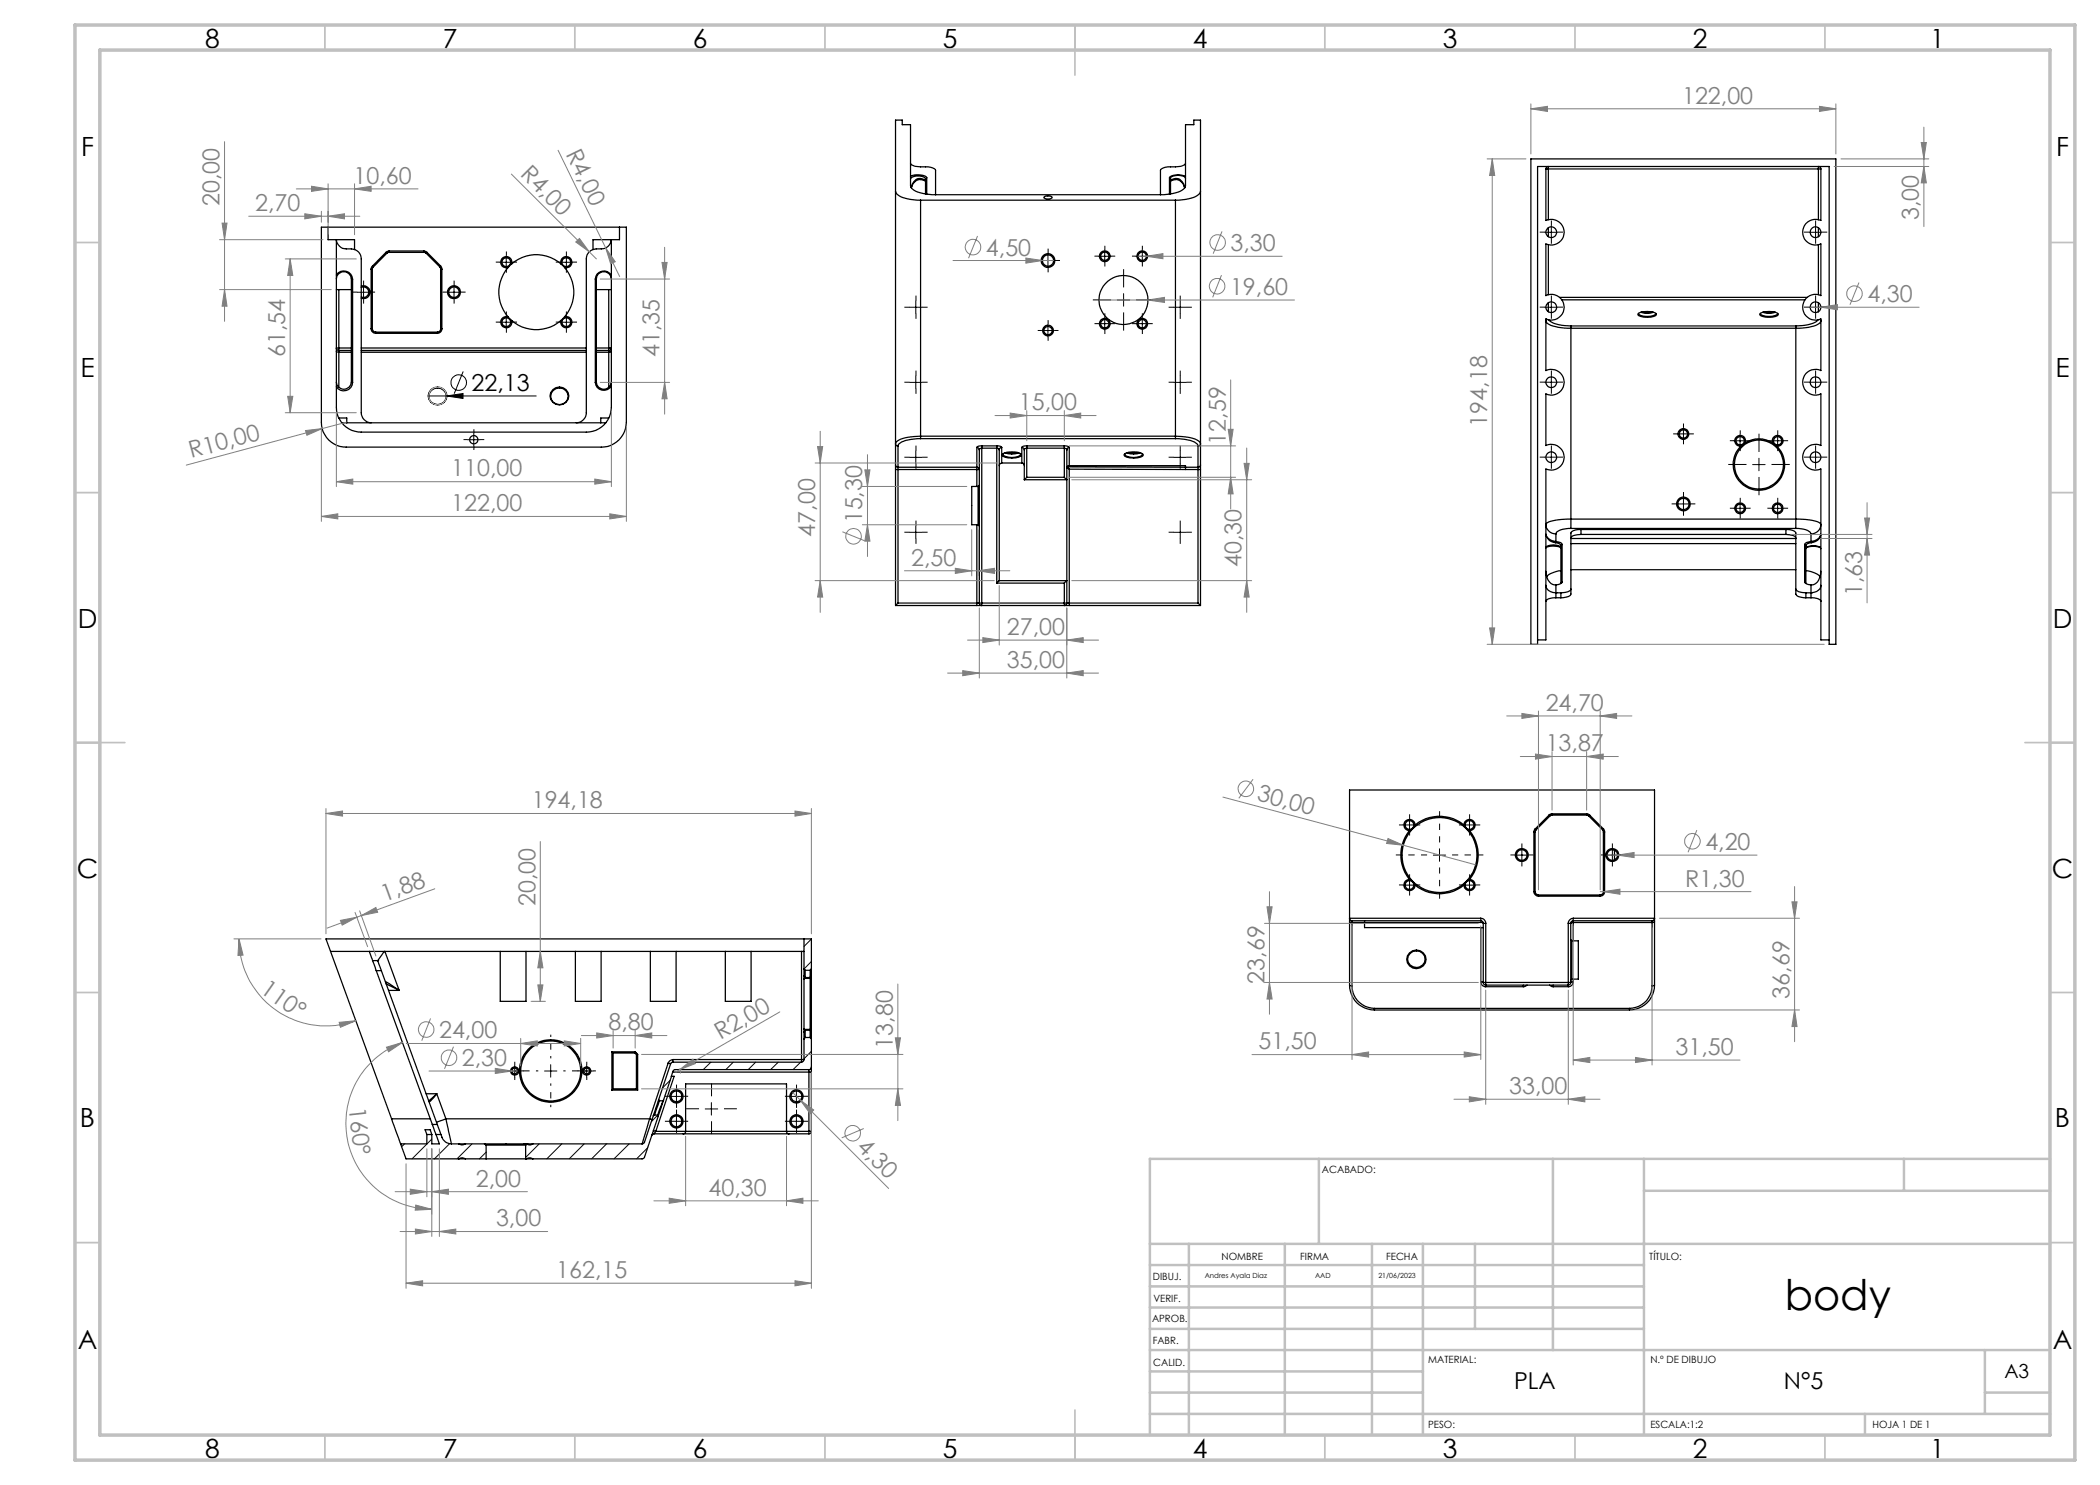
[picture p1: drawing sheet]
<svg xmlns="http://www.w3.org/2000/svg" width="420mm" height="297mm" viewBox="0 0 420 297" stroke-linecap="round" stroke-linejoin="round" font-family="sans-serif">
<g fill="none" stroke="#000" stroke-width=".25">
<path d="M179.1 38.2a2.73 2.73 0 0 0 2.5 1.6l2.5 .2M182.1 35.2l.9-.2h1.1a1.31 1.31 0 0 1 1.2 .6M182.1 32.7a2.33 2.33 0 0 0 2 .7h1a2.07 2.07 0 0 1 2 .7v4.8M182.1 35.8a1.38 1.38 0 0 1 1.5-.6h.3a1.26 1.26 0 0 1 1.2 .6M184 35.7l.1 .2M184 35.7l-.7 .1a2.54 2.54 0 0 0-1.1 1.7M184 35.7a1.02 1.02 0 0 1 1.1 .6M184.1 35.9l-.7 .2a2.27 2.27 0 0 0-1.1 1.5M184.1 35.9l1 .3M185.1 35.8v3M185.3 35.6v3.2M185.3 35.6l-.2 .2"/>
<path d="M187.1 38.9a6.9 6.9 0 0 1-4.8-1.3l-.2-.5v-12.2h-1.7v-.9h-1.3v69M187.1 38.9h45M208.8 39.4a1.25 1.25 0 0 1 1.6 .1 1.25 1.25 0 0 1-1.6-.1zM232.1 38.9a6.9 6.9 0 0 0 4.8-1.3l.2-.5v-12.2h1.7v-.9h1.3v69M233.9 35.6v3.2M233.9 35.6l.2 .1M234.1 35.7a1.38 1.38 0 0 1 1.5-.6h.3a1.16 1.16 0 0 1 1.2 .6M234.1 35.7v3.1M235.1 35.9l.7 .2a2.24 2.24 0 0 1 1.1 1.5M235.1 35.9l-1 .3M235.2 35.7l-.1 .2M235.2 35.7l.7 .1a2.54 2.54 0 0 1 1.1 1.7"/>
<path d="M235.2 35.7a1.02 1.02 0 0 0-1.1 .6M237.1 32.7a2.33 2.33 0 0 1-2 .7h-1a2.07 2.07 0 0 0-2 .7v4.8M237.1 35.3l-.8-.3h-1.1a1.45 1.45 0 0 0-1.3 .6M240.1 38.2a2.73 2.73 0 0 1-2.5 1.6l-2.5 .2M306.2 31.8h61v97.1h-1.4v-95.6h-58.3v95.6h-1.3zM309.2 33.8l.1-.4 .3-.1 .1 .5M309.2 33.8v10.3a2.58 2.58 0 0 1 3.6 2.3 2.58 2.58 0 0 1-3.6 2.4v10.3a2.57 2.57 0 0 1 3.6 2.4 2.57 2.57 0 0 1-3.6 2.3v10.3a2.57 2.57 0 0 1 3.6 2.3 2.57 2.57 0 0 1-3.6 2.4v10.3a2.58 2.58 0 0 1 3.6 2.4 2.58 2.58 0 0 1-3.6 2.3v34.2h-1.7M309.2 33.8h.5M309.7 33.8h54M309.7 33.8v10.2M363.7 33.8v-.5l.3 .1 .2 .4M363.7 33.8h.5"/>
<path d="M363.7 33.8v10.2M364.2 33.8v10.3a2.57 2.57 0 0 0-3.7 2.3 2.57 2.57 0 0 0 3.7 2.4v10.3a2.56 2.56 0 0 0-3.7 2.4 2.56 2.56 0 0 0 3.7 2.3v10.3a2.56 2.56 0 0 0-3.7 2.3 2.56 2.56 0 0 0 3.7 2.4v10.3a2.57 2.57 0 0 0-3.7 2.4 2.57 2.57 0 0 0 3.7 2.3v34.2h1.6M64.3 45.4h61v39.1a5 5 0 0 1-5 4.9h-51a4.9 4.9 0 0 1-5-4.9zM65.6 45.4v2.5h1.7M67.3 47.9v33.6a4.9 4.9 0 0 0 4.9 4.9h45.1a5 5 0 0 0 5-4.9v-33.6M67.3 55a1.77 1.77 0 0 1 1.9-.7 1.77 1.77 0 0 1 1.3 1.5M67.3 47.9a1.99 1.99 0 0 0 2 1.9 2.27 2.27 0 0 1 2.9 2v30.7a2.05 2.05 0 0 0 2.1 2.1M67.3 55.8a1.5 1.5 0 0 1 1.5-1.4 1.5 1.5 0 0 1 1.5 1.4M67.3 57.9h3M67.3 47.9h3.6v2M67.8 57.9v11.7M70.3 55.8h.2"/>
<path d="M70.3 55.8v20.6M70.5 55.8v20.7M72.2 57.2a1.3 1.3 0 0 1 1.8 1.2 1.3 1.3 0 0 1-1.8 1.3M72.2 57.5a1.06 1.06 0 0 1 1.6 1 1.06 1.06 0 0 1-1.6 .9M74.2 53.8v12M74.2 53.8h.3M74.5 53.8v12M74.5 53.2l-.3 .6M74.5 53.2l.2 .2M74.7 53.4l-.2 .4M77.2 50.5l-2.7 2.7M77.2 50.5l.2 .2"/>
<path d="M77.4 50.7l-2.7 2.7M77.8 50.2l-.6 .3M77.8 50.5l-.4 .2M77.8 50.2h7M77.8 50.5h7M77.8 50.2v.3M84.8 50.2l.6 .3M84.8 50.5l.4 .2M84.8 50.2v.3M85.2 50.7l2.7 2.7M85.4 50.5l2.7 2.7M85.4 50.5l-.2 .2"/>
<path d="M87.9 53.4l.2 .4M88.1 53.2l.3 .6M88.1 53.8h.3M88.1 53.8v12M88.1 53.2l-.2 .2M88.4 53.8v12M101.6 53.5a7.5 7.5 0 0 0 0 9.9M102.3 52.8a1.13 1.13 0 0 0-.9-1.5 1.13 1.13 0 0 0-1.3 1.2 1.13 1.13 0 0 0 1.5 1M102.3 52.8l-.7 .7M102.3 52.8a7.5 7.5 0 0 1 9.9 0M112.2 52.8a1.13 1.13 0 0 1 .9-1.5 1.13 1.13 0 0 1 1.3 1.2 1.13 1.13 0 0 1-1.5 1M112.2 52.8l.7 .7"/>
<path d="M112.9 53.5a7.5 7.5 0 0 1 0 9.9M119.1 55.8v20.7M119.3 55.8a1.5 1.5 0 0 1 1.5-1.4 1.5 1.5 0 0 1 1.5 1.4M119.3 57.9h3M119.3 55.8h-.2M119.3 55.8v20.6M121.7 57.9v11.7M122.3 47.9a1.99 1.99 0 0 1-2 1.9 2.32 2.32 0 0 0-3 1.6v31.1a2.05 2.05 0 0 1-2 2.1M122.3 55.1a1.72 1.72 0 0 0-1.9-.9 1.72 1.72 0 0 0-1.3 1.6M122.3 47.9h-3.7v2M123.9 45.4v2.5h-1.6M184.1 40v47.2"/>
<path d="M184.1 40h51M235.1 40v47.2M309.7 45.5v1.8M309.7 49v9.9M311.9 59.5h49.5M312.3 60h48.7M363.7 45.5v1.8M363.7 49v9.9M67.3 76.4a1.5 1.5 0 0 0 1.5 1.5 1.5 1.5 0 0 0 1.5-1.5M67.3 70.3l.5 .1M67.8 69.6h-.1a.22 .22 0 0 0-.4 0 .22 .22 0 0 0 .1 .4l.4 .1M67.8 70.1v.3"/>
<path d="M67.8 69.6v.5M67.8 70.1h2.5M67.8 70.4v7.1M67.8 70.4h2.5M67.8 69.6h2.5M70.3 76.4l.2 .1M70.5 76.5a1.77 1.77 0 0 1-1.3 1.6 1.77 1.77 0 0 1-1.9-.7M72.2 70.1h45.1M72.2 70.4h45.1M72.2 69.6h45.1M74.2 65.8a.97 .97 0 0 0 .9 .9M74.2 65.8h.3"/>
<path d="M74.5 65.8a.73 .73 0 0 0 .6 .6M75.1 66.7h12.4M75.1 66.4v.3M75.1 66.4h12.4M87.5 66.4v.3M88.1 65.8a.66 .66 0 0 1-.6 .6M88.1 65.8h.3M88.4 65.8a.9 .9 0 0 1-.9 .9M101.6 63.4a1.13 1.13 0 0 0-1.5 .9 1.13 1.13 0 0 0 1.3 1.3 1.13 1.13 0 0 0 .9-1.5M101.6 63.4l.7 .7M102.3 64.1a7.5 7.5 0 0 0 9.9 0M112.9 63.4a1.13 1.13 0 0 1 1.5 .9 1.13 1.13 0 0 1-1.3 1.3 1.13 1.13 0 0 1-.9-1.5"/>
<path d="M112.9 63.4l-.7 .7M119.1 76.5a1.72 1.72 0 0 0 1.3 1.5 1.72 1.72 0 0 0 1.9-.8M119.3 76.4a1.5 1.5 0 0 0 1.5 1.5 1.5 1.5 0 0 0 1.5-1.5M119.3 76.4l-.2 .1M119.3 70.1h2.4M119.3 70.4h2.4M119.3 69.6h2.4M121.7 70.1v.3M121.7 69.6h.5a.36 .36 0 0 1-.1 .4 .36 .36 0 0 1-.4 .1M121.7 69.6v.5M121.7 70.4v7.1M122.3 70.3l-.6 .1"/>
<path d="M309.3 63.8l-.1 .3a1.86 1.86 0 0 0 2 1.2l1.7 .3h1.3M309.7 60.5v1.9M309.8 64a6.1 6.1 0 0 0 4.4 1.2M314.2 65.2v.4M314.2 65.6v38.2M314.2 65.2h45M314.2 65.6h45M327.7 62.6a4.4 4.4 0 0 1 3.5 0l.1 .3a3.4 3.4 0 0 1-3.6 .2l-.1-.2zM327.7 62.7a1.7 1.7 0 0 0 1.7 .6 1.83 1.83 0 0 0 1.8-.6M328.2 62.4l.9 .2 1.6-.2M328.3 62.4l1.1 .1 1.1-.1M352.1 62.6a4.4 4.4 0 0 1 3.4 0l.2 .3a3.4 3.4 0 0 1-3.6 .2l-.2-.2z"/>
<path d="M352.1 62.7a1.7 1.7 0 0 0 1.7 .6 1.83 1.83 0 0 0 1.8-.6M352.5 62.4l.9 .2 1.7-.2M352.7 62.4l1.1 .1 1.1-.1M359.2 65.2v.4M359.2 65.6v38.2M363.6 64a6.4 6.4 0 0 1-4.4 1.2M363.7 60.5v1.9M364.1 63.8a.69 .69 0 0 1-.6 1.1 9.7 9.7 0 0 1-4.3 .7M67.8 83.6h1.6v1M68.4 84.6h52.8M121.7 83.6h-1.5v1M179.1 93l.2 .4h.3"/>
<path d="M179.1 93.9h.5M179.1 93v.9M179.1 93.9v27.2M179.6 93.4v.5M179.6 93.4h15.8M179.6 89.2v4.2M179.6 93.9v26.7M179.6 93.9h15.8M184.1 87.2a7.7 7.7 0 0 0-4.8 1.2 .47 .47 0 0 0-.2 .5 .47 .47 0 0 0 .5 .3M184.1 87.2v.5M184.1 87.7a7.5 7.5 0 0 0-4.3 1.1l-.2 .4M184.1 87.2h51"/>
<path d="M184.1 87.7h51M195.4 89.5l.3 .1 .2 .4M195.4 93.4l.3 .2 .2 .3h-.5M195.4 93.4v.5M195.4 89.5v3.9M195.4 93.9v3.4M195.6 97.3v7.6M195.6 97.3h-1.3v7.6h1.3M195.9 97l-.3 .3M195.9 90v30.6M196.4 89.2a.89 .89 0 0 0-1 .3M196.4 89.6l-.5 .2v.2"/>
<path d="M196.4 89.2v.4M196.4 89.2h3M196.4 89.6h3M196.4 89.6v31M199.4 89.2a.89 .89 0 0 1 .9 .3M199.4 89.6l.3 .1 .1 .3M199.4 89.2v.4M199.4 89.6v27M199.8 90v26.1M200.3 89.5l-.2 .1-.3 .4M200.3 92.6l-.3 .2-.2 .3M200.3 89.5v3.1"/>
<path d="M200.3 92.6h4.1M200.6 90.8a4.4 4.4 0 0 1 3.6 0l.1 .2a1.94 1.94 0 0 1-1.9 .6 1.94 1.94 0 0 1-2-.6zM200.7 90.7l-.1 .2a2.21 2.21 0 0 0 2.4 .5l1-.3 .1-.2-.1-.2M201 90.6a4 4 0 0 0 2.7 0M201.3 90.5l1.1 .1 1-.1M204.4 89.5l.2 .1 .3 .4M204.4 92.6l.4 .2 .1 .3M204.4 89.5v3.1M204.9 90v6M205.4 89.2a.89 .89 0 0 0-1 .3M205.4 89.6l-.5 .2v.2M205.4 89.2v.4"/>
<path d="M205.4 95.5l-.5 .5M205.4 89.2h7.5M205.4 89.6h7.5M205.4 89.6v5.9M205.4 95.5h7.5M212.9 89.2h.6l.4 .3M212.9 89.6l.3 .1 .2 .3M212.9 89.2v.4M212.9 95.5l.5 .5h-8.5M212.9 89.6v5.9M213.4 90v30.6M213.4 93.4l.5 .4"/>
<path d="M213.4 93.4h23.7M213.9 89.5l-.3 .1-.2 .4M213.9 93.1l-.4 .1-.1 .4M213.9 93.1h23.2v.3M213.9 89.5v3.6M213.9 93.8v26.8M213.9 93.8l23.2 .1M224.9 90.8a4.4 4.4 0 0 1 3.6 0l.2 .2a1.94 1.94 0 0 1-2 .6 1.94 1.94 0 0 1-1.9-.6zM225.1 90.7l-.1 .2a2.21 2.21 0 0 0 2.4 .5l1-.3 .1-.2-.1-.2M225.4 90.6a4 4 0 0 0 2.7 0M225.6 90.5l1.1 .1 1.1-.1M235.1 87.7a7.5 7.5 0 0 1 4.3 1.1l.2 .4"/>
<path d="M235.1 87.2v.5M235.1 87.2a7.7 7.7 0 0 1 4.8 1.2 .47 .47 0 0 1 .2 .5 .47 .47 0 0 1-.5 .3M237.1 93.4v.5M237.1 93.4h2.5M237.1 93.9h2.5M239.6 93.4v.5M239.6 93.9h.5M239.6 89.2v4.2M239.6 93.9v26.7M240.1 93l-.2 .4h-.3M240.1 93v.9M240.1 93.9v27.2"/>
<path d="M348.2 89.2a5.2 5.2 0 0 0-.1 7.3 5.2 5.2 0 0 0 7.4 0 5.2 5.2 0 0 0-.1-7.3M349 88.5l-.8 .7M349 88.5a5.3 5.3 0 0 1 5.5 0M349 88.5a1.08 1.08 0 0 0-.7-1.4 1.08 1.08 0 0 0-1.3 1 1.08 1.08 0 0 0 1.2 1.1M354.5 88.5l.9 .7M354.5 88.5a1.06 1.06 0 0 1 .8-1.4 1.06 1.06 0 0 1 1.3 1 1.06 1.06 0 0 1-1.2 1.1M195.4 104.9v15.7M195.6 104.9l.3 .3M199.4 116.6h13.5M199.8 116.1h13.6l-.5 .5M199.8 116.1l-.4 .5M212.9 116.6v4"/>
<path d="M309.2 117.1a1.45 1.45 0 0 0 1.4 1.4l.6 .1M309.2 114.3a2.42 2.42 0 0 0 1.7 2.7h.3M309.2 109.6a1.33 1.33 0 0 1 1.5-.6h.3a1.11 1.11 0 0 1 1.2 .6M309.2 109.5l1.4-.3 1.5 .3M309.2 106.9a1.93 1.93 0 0 0 2 1.4M309.2 106.9a1.98 1.98 0 0 0 1.9 1.6M311.1 108.5a1.02 1.02 0 0 1 1.1 .6M311.2 118.6h.1M311.2 119.6a2.08 2.08 0 0 0-2 .6M311.2 108.3a1.12 1.12 0 0 1 1.2 .6M311.2 108.3l-.1 .2M311.2 106.8v1.5"/>
<path d="M311.2 117v2.6M311.2 118.6h1M311.2 119.6h1M312.2 114.1a4.3 4.3 0 0 0-2.9 1.3M312.2 109.1v7.6l.2-.3M312.2 118.6v1M312.4 116.4a1.3 1.3 0 0 1-1.2 .6M312.4 108.9v7.5M312.4 108.9l-.2 .2M314.2 117.8a1.97 1.97 0 0 1-2 .8M314.2 105.7a3.5 3.5 0 0 0-3 .9v.2M314.2 103.8a9.8 9.8 0 0 0-4.8 .8 1.57 1.57 0 0 0 1.4 2.1l.4 .1"/>
<path d="M314.2 103.8v1.9M314.2 105.7h45M314.2 108.7h45M314.2 107.7h45M314.2 103.8h45M314.2 113.9h45M316.2 105.9a1.96 1.96 0 0 0-2 .7v12.2a1.97 1.97 0 0 1-2 .8M316.2 106.9l-1.5 .2-.4 .2-.1 .3M316.2 105.9h41M316.2 105.9v1M316.2 106.9h41M357.2 105.9a1.94 1.94 0 0 1 2 .7v12.2a1.97 1.97 0 0 0 2 .8"/>
<path d="M357.2 106.9l1.4 .2 .4 .2 .2 .3M357.2 105.9v1M359.2 117.8a1.97 1.97 0 0 0 2 .8M359.2 105.7a3.5 3.5 0 0 1 2.9 .9l.1 .2M359.2 103.8a9.6 9.6 0 0 1 4.8 .8 1.57 1.57 0 0 1-1.4 2.1l-.4 .1M359.2 103.8v1.9M360.9 116.4a1.31 1.31 0 0 0 1.3 .6M360.9 108.9v7.5M360.9 108.9l.3 .2M361.2 109.7a1.39 1.39 0 0 1 1.5-.6h.3a1.26 1.26 0 0 1 1.2 .6M361.2 114.1a4.6 4.6 0 0 1 2.8 1.2M361.2 118.6h1"/>
<path d="M361.2 109.1v7.6l-.3-.3M361.2 118.6v1M361.2 119.6h1M361.3 109.5l1.5-.2 1.3 .2M362.2 118.6h.1M362.2 119.6a2.06 2.06 0 0 1 2 .6M362.2 108.3a1.23 1.23 0 0 0-1.3 .6M362.2 108.3v.2M362.2 106.8v1.5M362.2 117v2.6M362.2 108.5a1.02 1.02 0 0 0-1 .6M364.1 106.9a1.98 1.98 0 0 1-1.9 1.6"/>
<path d="M364.2 117.1v.1a1.78 1.78 0 0 1-2 1.4M364.2 114.3a2.37 2.37 0 0 1-1.8 2.7h-.2M364.2 106.9a1.81 1.81 0 0 1-2 1.4M179.1 121.1h16.3M179.6 120.6l-.5 .5M179.6 120.6h15.8M195.4 120.6v.5M195.4 120.6h.5M195.4 121.1h1M195.9 120.6l.1 .4 .4 .1M195.9 120.6h.5M196.4 120.6v.5"/>
<path d="M196.4 121.1h16.5M196.4 120.6h16.5M212.9 120.6v.5M212.9 120.6h.5M212.9 121.1h1M213.4 120.6l-.2 .4-.3 .1M213.4 120.6h.5M213.9 120.6v.5M213.9 121.1h26.2M213.9 120.6h25.7M239.6 120.6l.5 .5M281.9 175.9l.5 .3 .6 .8"/>
<path d="M281.9 166.1a7.9 7.9 0 0 0 0 9.8M281.9 175.9a1.13 1.13 0 0 0-1.1 1.1 1.13 1.13 0 0 0 1.1 1.2 1.13 1.13 0 0 0 1.1-1.2M283 165a7.7 7.7 0 0 1 9.8 0M283 177a7.7 7.7 0 0 0 9.8 0M283 165a1.98 1.98 0 0 1-1.1 1.1M283 165a1.12 1.12 0 0 0-1.1-1.1 1.12 1.12 0 0 0-1.1 1.1 1.12 1.12 0 0 0 1.1 1.1M292.8 165l.6 .8 .5 .3M292.8 165a1.12 1.12 0 0 1 1.1-1.1 1.12 1.12 0 0 1 1.1 1.1 1.12 1.12 0 0 1-1.1 1.1M293.9 166.1a7.9 7.9 0 0 1 0 9.8M293.9 175.9l-.5 .3-.6 .8M293.9 175.9a1.12 1.12 0 0 1 1.1 1.1 1.12 1.12 0 0 1-1.1 1.1 1.12 1.12 0 0 1-1.1-1.1M306.8 178.3a.97 .97 0 0 0 .9 .9"/>
<path d="M306.8 166.4v11.9M306.8 178.3h.2M306.8 166.4h.2M307 178.3a.73 .73 0 0 0 .7 .7M307 166.4v11.9M307.1 165.8l-.3 .6M307.1 165.8l.1 .1M307.2 165.9l-.2 .5M307.7 179.2h12.3M307.7 179v.2M307.7 179h12.3M309.8 163.1l-2.7 2.7"/>
<path d="M309.8 163.1l.2 .1M310 163.2l-2.8 2.7M310.4 162.8l-.6 .3M310.4 163l-.4 .2M310.4 162.8h6.9M310.4 162.8v.2M310.4 163h6.9M317.3 162.8l.7 .3M317.3 163l.5 .2M317.3 162.8v.2M317.8 163.2l2.7 2.7M318 163.1l2.7 2.7"/>
<path d="M318 163.1l-.2 .1M320 179v.2M320.5 165.9l.2 .5M320.7 165.8l.2 .6M320.7 178.3a.66 .66 0 0 1-.7 .7M320.7 178.3h.2M320.7 166.4h.2M320.7 165.8l-.2 .1M320.7 166.4v11.9M320.9 178.3a.9 .9 0 0 1-.9 .9M320.9 166.4v11.9M322.9 170v2"/>
<path d="M66.1 190.3l-.9-2.5h97.1v6M66.1 190.3h33.9M66.1 190.3l12.2 33.5M73.9 190.3l.6 1.8M74.5 192.1l.7 2M74.5 192.1h1M75.2 194.1h1.1M75.2 194.1l11.3 30.8M75.5 192.1l.8 2M75.5 192.1l1.5-1.8 2.8 7.8M75.5 192.1h.1M76.3 194.1l11.2 30.8"/>
<path d="M77.1 196.4l2.7 1.7M77.2 196.8l2.6 1.3M77.7 198.1h2.1M100 190.3v10h5.2v-10M100 190.3h5.2M105.2 190.3h9.9M115.1 190.3v10h5.1v-10M115.1 190.3h5.1M120.2 190.3h9.9M130.1 190.3v10h5.1v-10M130.1 190.3h5.1M135.2 190.3h9.9"/>
<path d="M145.1 190.3v10h5.1v-10M145.1 190.3h5.1M150.2 190.3h10.1M160.3 190.3h.5M160.3 190.3v21.6M160.8 195.9v9.8M160.8 195.1l.1 .6M160.8 193.8v1.3M160.8 195.1v.8M160.8 187.8v6M160.8 193.8l.2 .3M160.9 195.7l-.1 .2"/>
<path d="M161 194.1v1.4M161 195.5h1M161 194.1h1M161 195.5l-.1 .2M162 194.1v1.4M162 195.6v10.3M162 195.5l.1 .1M162.1 195.6l.2 .3M162.1 195.6l-1.2 .1M162.3 194.8l-.2 .8M162.3 195.9v9.7M162.3 193.8v1"/>
<path d="M162.3 194.8v1.1M162.3 193.8l-.3 .3M269.9 183.7l.2 .4h.3M269.9 184.4l.5 .1M269.9 183.7v.7M269.9 197l.5 .2M269.9 197a4.9 4.9 0 0 0 5 5M269.9 183.7v-25.7h61v25.7M269.9 183.7h26.3M269.9 184.4v12.6M270.4 184.1v.4M270.4 197.2a4.5 4.5 0 0 0 4.5 4.5"/>
<path d="M270.4 184.1h25.8M270.4 184.5h26.2M270.4 184.5v12.7M272.9 184.1v1.4h23.3M296.2 183.7a1.02 1.02 0 0 1 .9 1M296.2 183.7v.4M296.2 184.1l.4 .3 .1 .3M296.2 196.4l.5 .1M296.2 185.5h.5M296.2 196.4a.95 .95 0 0 0 .9 .9M296.2 185.5v10.9M296.7 184.7h.4"/>
<path d="M296.7 196.5h.4M296.7 196.5v.3l.4 .2M296.7 184.7v11.8M297.1 196.5v.5M297.1 197v.3M297.1 196.5h16.6M297.1 184.7v11.8M297.1 197h16.6M297.1 197.3h7.6M304.7 197v.3M305.4 197l-.7 .3M309.9 197l.8 .3"/>
<path d="M310.7 197v.3M310.7 197.3h3M313.7 196.5v.5M313.7 196.5h.4M313.7 184.7h.4M313.7 197v.3M313.7 184.7v11.8M314.1 196.5v.3l-.4 .2M314.1 187.9l.3 .3M314.1 184.7v11.8M314.4 188.2v7.6M314.4 188.2h1.3v7.6h-1.3"/>
<path d="M314.4 195.8l-.3 .3M314.6 183.7a1.02 1.02 0 0 0-.9 1M314.6 183.7v.4M314.6 184.1l-.4 .3-.1 .3M314.6 184.1v.4M314.6 184.5l-.5 .2M314.6 196.4l-.5 .1M314.6 196.4a.96 .96 0 0 1-.9 .9M314.6 183.7h16.3M314.6 184.1h15.8M314.6 184.5h15.8M314.6 184.5v3.7"/>
<path d="M314.6 195.8v.6M330.4 184.1v.4M330.4 197.2a4.5 4.5 0 0 1-4.5 4.5M330.4 184.5v12.7M330.9 183.7l-.2 .3-.3 .1M330.9 184.4l-.5 .1M330.9 183.7v.7M330.9 197l-.5 .2M330.9 197a5 5 0 0 1-5 5M330.9 184.4v12.6M85.2 218.8h2.1M87.3 218.8l-1.6 1.3"/>
<path d="M87.3 218.8l-1.2 1.4-.3 .1M87.3 218.8l1.9 5M122.4 210.4h4.6M122.4 210.4v7.6M122.4 218h5.1M122.4 210.4l.2 .2M122.6 217.8h4.7M122.6 217.8l-.2 .2M122.6 210.6h4.4M122.6 210.6v7.2M127 210.4l.5 .5M127 210.6l.3 .3"/>
<path d="M127 210.4v.2M127.3 210.9v6.9M127.3 210.9h.2M127.3 217.8l.2 .2M127.5 210.9v7.1M131.7 220l-1 3.1M132.7 220l-.1 .2M133.6 212.6l.5 .2M133.6 212.6l-3.7 11.2M134.1 212.8l-2.4 7.2 .2 .2M134.3 215.3h.5l-3.6 11M134.3 215.3l-1.6 4.7"/>
<path d="M134.5 214.4h27.3M134.6 212.4l-.3 .1-.2 .3M134.6 211.9v.5M134.6 211.9a1.14 1.14 0 0 0-1 .7M134.6 212.4h25.7M134.6 211.9h25.7M160.3 211.9v.5M160.3 211.9h.5M160.8 211.9l-.1 .4-.4 .1M160.8 206.4v1.4M160.8 205.7v.7M160.8 207.8v4.1"/>
<path d="M160.8 205.7l.1 .2M160.9 205.9v.3l-.1 .2M160.9 205.9h1.1M160.9 205.9l.1 .2M161 206.1v1.4M161 207.5l-.2 .3M161 207.5h1M161 206.1h1M161.8 213.9h-26.8l-.4 .4-.3 1M161.8 214.4h.5M161.8 213.9v.5M161.8 214.4v11.9"/>
<path d="M162 206.1v1.4M162 207.5l.3 .3M162 205.9l.1 .1M162.1 206l.2 .8M162.1 206l-.1 .1M162.3 213.4l-.2 .5h-.3M162.3 206.8v1M162.3 205.6l-.2 .3M162.3 205.6v1.2M162.3 213.4v1M162.3 207.8v5.6M162.3 214.4v11.9"/>
<path d="M274.9 201.7v.3M274.9 201.7h51M274.9 202h51M325.9 201.7v.3M78.3 223.8l1.8 5M78.3 223.8h7.7M80.1 228.8l1.1 3h10.6M85.4 226.9v1.9h-5.3M85.4 226.9h1M85.4 226.9l-.4-.9h1l.4 .9M86.4 226.9v1.9h1.5l-.7-1.9M86.5 224.9l.7 2"/>
<path d="M86.5 224.9h1M87.2 226.9h1M87.5 224.9l.7 2M88.2 226.9a2.21 2.21 0 0 0 2.1 1.9M89.2 223.8l1.1 5M89.2 223.8l-1.9 .7M89.2 223.8h40.7M90.3 228.8h1.5M91.8 228.8a1.15 1.15 0 0 0 1.3 0M91.8 231.8a1.15 1.15 0 0 1 1.3 0M91.8 231.8h1.3M91.8 228.8h1.3"/>
<path d="M93.1 231.8h4.1M93.1 228.8h3.8M96.9 228.8h7.9M96.9 228.8l.3 .2M97.2 229h7.9M97.2 231.8h7.9M97.2 229v2.8M104.8 228.8h.5M104.8 228.8h.7M105.1 231.8h.2M105.1 229v2.8M105.3 231.8a1.08 1.08 0 0 1 1.3 0"/>
<path d="M105.3 231.8h1.3M105.4 228.8l-.3 .2M105.5 228.8h1.1M105.5 228.8h-.1M106.6 228.8a1.08 1.08 0 0 1-1.2 0M106.6 228.8h21.8M129.9 223.8l-1.5 5M129.9 223.8l.5 .1M130.7 226.1l.5 .2M130.8 226.8l-.3 .1-.1 .2M130.8 226.8h31M130.9 223h.6l.1 .3"/>
<path d="M130.9 223l-.2 .1-1.8 5.3-.5 .4M130.9 223v.1M131.2 226.3l-.4 .5M131.2 226.3h30.6M131.6 223.3l-2.7 8.1-.4 .4h-21.9M131.9 220.2l-1 2.8M131.9 220.2h.7M132.6 220.2l-1.1 2.9M132.7 220l-1.1 3.3M136.6 226.8l.3-.1 .2-.3v-9.6h20.2v9.6l.2 .3 .3 .1M161.8 226.3h.5M161.8 226.3v.5"/>
<path d="M162.3 226.3l-.1 .3-.4 .2"/>
<circle cx="90.8" cy="58.5" r="1.31"/>
<circle cx="90.8" cy="58.5" r="1.05"/>
<circle cx="101.3" cy="52.4" r=".87"/>
<circle cx="113.2" cy="52.4" r=".87"/>
<circle cx="209.6" cy="52.1" r="1.37"/>
<circle cx="209.6" cy="52.1" r="1.12"/>
<circle cx="221" cy="51.3" r="1.08"/>
<circle cx="221" cy="51.2" r=".83"/>
<circle cx="228.4" cy="51.3" r="1.07"/>
<circle cx="228.5" cy="51.2" r=".82"/>
<circle cx="310.3" cy="46.5" r="1.06"/>
<circle cx="363.1" cy="46.5" r="1.06"/>
<circle cx="87.5" cy="79.3" r="1.7"/>
<circle cx="87.5" cy="79.2" r="1.83"/>
<circle cx="101.3" cy="64.4" r=".87"/>
<circle cx="111.9" cy="79.3" r="1.7"/>
<circle cx="111.9" cy="79.2" r="1.83"/>
<circle cx="113.2" cy="64.4" r=".87"/>
<circle cx="209.6" cy="66.1" r="1.07"/>
<circle cx="209.6" cy="66.1" r=".82"/>
<circle cx="221" cy="64.7" r="1.08"/>
<circle cx="221" cy="64.8" r=".83"/>
<circle cx="224.7" cy="60" r="4.9"/>
<circle cx="228.4" cy="64.7" r="1.07"/>
<circle cx="228.5" cy="64.8" r=".82"/>
<circle cx="310.3" cy="76.5" r="1.08"/>
<circle cx="310.3" cy="61.4" r="1.06"/>
<circle cx="363.1" cy="76.5" r="1.08"/>
<circle cx="363.1" cy="61.4" r="1.06"/>
<circle cx="94.8" cy="87.9" r=".83"/>
<circle cx="310.2" cy="91.5" r="1.07"/>
<circle cx="336.7" cy="86.8" r="1.07"/>
<circle cx="336.7" cy="86.8" r=".84"/>
<circle cx="348" cy="88.2" r=".84"/>
<circle cx="351.8" cy="92.9" r="4.9"/>
<circle cx="355.5" cy="88.2" r=".83"/>
<circle cx="363.1" cy="91.5" r="1.07"/>
<circle cx="336.7" cy="100.8" r="1.37"/>
<circle cx="336.7" cy="100.8" r="1.13"/>
<circle cx="348" cy="101.7" r="1.07"/>
<circle cx="348" cy="101.7" r=".83"/>
<circle cx="355.5" cy="101.7" r=".82"/>
<circle cx="355.5" cy="101.7" r="1.07"/>
<circle cx="281.9" cy="177" r=".87"/>
<circle cx="281.9" cy="165" r=".88"/>
<circle cx="287.9" cy="171" r="7.5"/>
<circle cx="293.9" cy="177" r=".87"/>
<circle cx="293.9" cy="165" r=".89"/>
<circle cx="304.4" cy="171" r="1.29"/>
<circle cx="304.4" cy="171" r="1.05"/>
<circle cx="322.5" cy="171" r="1.29"/>
<circle cx="322.5" cy="171" r="1.05"/>
<circle cx="283.2" cy="191.9" r="1.7"/>
<circle cx="283.3" cy="191.9" r="1.9"/>
<circle cx="102.9" cy="214.2" r=".83"/>
<circle cx="102.9" cy="214.2" r=".57"/>
<circle cx="110.1" cy="214.2" r="6"/>
<circle cx="110.2" cy="214.2" r="6.3"/>
<circle cx="117.3" cy="214.2" r=".83"/>
<circle cx="117.3" cy="214.2" r=".56"/>
<circle cx="135.3" cy="219.3" r="1.07"/>
<circle cx="135.3" cy="219.3" r="1.33"/>
<circle cx="159.3" cy="219.3" r="1.33"/>
<circle cx="159.3" cy="219.3" r="1.08"/>
<circle cx="135.3" cy="224.3" r="1.06"/>
<circle cx="135.3" cy="224.3" r="1.32"/>
<circle cx="159.3" cy="224.3" r="1.32"/>
<circle cx="159.3" cy="224.3" r="1.07"/>
</g>
<g fill="none" stroke="#000" stroke-width=".2">
<path d="M71.4 58.5h2.5M72.7 57.2v2.5M89.5 58.5h2.5M90.8 57.2v2.5M100 52.5h2.5M101.2 51.2v2.5M112 52.5h2.5M113.3 51.2v2.5M208.4 52.1h2.5M209.6 50.9v2.5M219.7 51.3h2.5M220.9 50v2.5"/>
<path d="M224.7 58.7v2.5M227.2 51.3h2.5M228.5 50v2.5M309 46.5h2.5M310.3 45.2v2.5M361.8 46.5h2.5M363.1 45.2v2.5M85.8 79.2h21.4M89.3 79.2l3.3-.5v1zM92.6 74.3l-1.8 4.4M100 64.4h2.5M101.2 63.2v2.5"/>
<path d="M112 64.4h2.5M113.3 63.2v2.5M181.9 61.5h2.5M181.9 76.5h2.5M183.2 60.2v2.5M183.2 75.2v2.5M208.4 66.1h2.5M209.6 64.9v2.5M219.7 64.7h2.5M220.9 63.5v2.5M223.4 60h2.6M227.2 64.7h2.5"/>
<path d="M228.5 63.5v2.5M234.8 61.5h2.5M234.8 76.5h2.5M236 60.2v2.5M236 75.2v2.5M309 76.4h2.5M309 61.5h2.5M310.3 60.2v2.5M310.3 75.2v2.5M361.8 76.4h2.5M361.8 61.5h2.5M363.1 60.2v2.5"/>
<path d="M363.1 75.2v2.5M93.5 87.9h2.5M94.8 86.7v2.5M181.9 91.5h2.5M183.2 90.2v2.5M234.8 91.5h2.5M236 90.2v2.5M309 91.4h2.5M310.3 90.2v2.5M335.4 86.8h2.5M336.7 85.5v2.5M336.7 99.6v2.5"/>
<path d="M346.8 88.2h2.5M348 86.9v2.5M350.5 92.9h2.5M351.8 91.6v2.6M354.3 88.2h2.5M355.5 86.9v2.5M361.8 91.4h2.5M363.1 90.2v2.5M181.9 106.5h2.5M183.2 105.2v2.5M234.8 106.5h2.5M236 105.2v2.5"/>
<path d="M335.4 100.8h2.5M346.8 101.7h2.5M348 100.4v2.5M354.3 101.7h2.5M355.5 100.4v2.5M280.6 165h2.5M280.6 177h2.5M281.9 163.8v2.5M281.9 175.8v2.5M286.7 171h2.4M287.9 169.8v2.5M292.7 165h2.4"/>
<path d="M292.7 177h2.4M293.9 163.8v2.5M293.9 175.8v2.5M303.1 171h2.5M304.4 169.8v2.5M321.2 171h2.5M322.5 169.8v2.5M162.3 187.8l-1.5 1.5M162.3 192.3l-1.5 1.5M101.7 214.2h2.5M102.9 212.9v2.5M108.9 214.2h2.5"/>
<path d="M110.1 212.9v2.5M116.1 214.2h2.5M117.3 212.9v2.5M134 216.1l-1.5 1.5M134.1 219.3h2.4M135.3 218v2.5M142.2 212.4l-1.5 1.5M146.6 212.4l-1.4 1.5M151.1 212.4l-1.5 1.5M155.6 212.4l-1.5 1.5M158 219.3h2.5M159.3 218v2.5"/>
<path d="M160.1 212.4l-1.5 1.5M162.3 210.3l-1.5 1.5M80.9 228.8l-.6 .5M86.4 227.8l-4 4M87.3 226.9l-.1 .1M89.9 228.7l-3 3.1M94.4 228.8l-3 3M97.2 230.4l-1.3 1.4M107.8 228.8l-2.7 2.7M112.4 228.8l-3 3M116.8 228.8l-3 3M121.3 228.8l-3 3"/>
<path d="M125.8 228.8l-3 3M129.5 229.5l-2.2 2.3M131.5 223.1l-1.2 1.2M134.1 224.3h2.4M135.3 223v2.5M141 221.8h2.5M142.3 220.5v2.5M158 224.3h2.5M159.3 223v2.5"/>
<circle cx="91.8" cy="76.5" r="1.55"/>
</g>
<g fill="none" stroke="#808080" stroke-width=".2">
<path d="M44.9 28.3v36M59.3 37.8h24.3M62.3 37.2l3.3 .6-3.3 .5zM65.6 36.8v10.2M70.9 37.8l3.3-.6v1.1zM70.9 36.8v10.2M102.3 34.8l17 17M111.6 30.1l12.3 25.2M297.4 31.8h7.8M298.4 31.8v97.1M298.4 31.8l.5 3.3h-1zM306.2 21.8l3.3-.5v1z"/>
<path d="M306.2 20.8v10M306.2 21.8h61M363.9 21.3l3.3 .5-3.3 .5zM366.8 33.3h19M367.2 20.8v10M368.2 31.8h17.6M384.2 28.5h1.1l-.5 3.3zM384.8 25.4v19.9M384.8 33.3l.5 3.3h-1.1zM43.9 57.9h22.4M43.9 47.9h20.7M44.4 44.6h1l-.5 3.3z"/>
<path d="M44.9 57.9l.5 3.3h-1zM49.7 43.2h22.3M57 51.8h14.3M58 51.8l.6 3.3h-1.1zM58 51.8v30.7M61 42.8l3.3 .4-3.3 .6zM64.3 42.3v2.1M65.6 43.2l3.3-.4v1zM115.1 48.4l.8-.7 2 2.7zM120.1 55.8h13.8M121.1 49.6l1.9 2.7-.9 .5zM132.4 52.5h1l-.5 3.3z"/>
<path d="M132.9 49.5v33.3M190.6 52.1h20.1M195.5 47.2l-1.8 4.4M205.2 51.6l3.3 .5-3.3 .5zM227.6 51.3h28.8M229.3 51.3l3.3-.6v1zM244.3 55l-1.8 4.5M244.4 46.3l-1.8 4.4M371.8 56.5l-1.8 4.5M57.5 79.3h1.1l-.6 3.2zM120.1 76.5h13.8M132.9 76.5l.5 3.3h-1z"/>
<path d="M219.8 60h39.1M229.6 60l3.3-.5v1zM246.1 76v25.8M362 61.5h21.8M364.2 61.5l3.3-.6v1zM57 82.5h14.3M61.1 86.1l3.3-.4-3 1.4zM64.3 85.4v18.9M64.4 85.7l-27.1 7.3M67.3 96.3l3.3-.5v1zM67.3 82.4v14.9M67.3 96.3h55"/>
<path d="M69.3 84.5l-4.9 1.2M119 95.8l3.3 .5-3.3 .5zM122.3 82.4v14.9M125.3 85.4v18.9M163 92.6h36.4M163.5 89.3h1l-.5 3.3zM164 86.3v36.2M172.5 97.3h20.9M173 94h1l-.5 3.3zM173.5 90.9v20.4M199 83.1h20.2M202 82.6l3.4 .5-3.4 .5z"/>
<path d="M205.4 82.1v6.1M212.9 83.1l3.2-.5v1zM212.9 82.1v6.1M213.9 95.5h33.2M213.9 89.2h33.2M214.3 96h36M245.6 85.9h1l-.5 3.3zM246.1 95.5l.5 3.3h-1zM248.8 92.7h1l-.5 3.3zM249.3 89.6v32.9M64.3 103.3l3.3-.5v1zM64.3 103.3h61"/>
<path d="M122 102.8l3.3 .5-3.3 .5zM163 116.1h35.9M164 116.1l.5 3.3h-1zM168.5 106.4l4.4 1.8M172.5 104.9h20.9M173.5 104.9l.5 3.3h-1zM180.9 114.2h21.1M191.1 113.7l3.2 .5-3.2 .5zM194.3 105.9v9.3M195.6 114.2l3.3-.5v1zM195.6 105.9v9.3M199.8 117.1v11.9"/>
<path d="M214.3 116.1h36M249.3 116.1l.5 3.3h-1zM358.2 106.9h16.2M364.1 107.7h10.3M372.9 103.6h1l-.5 3.3zM373.4 100.5v20.1M373.4 107.7l.5 3.3h-1zM189.5 134.6h30.2M192.5 134.1l3.4 .5-3.4 .5zM193.5 128h26.2M195.9 121.6v14M196.6 127.5l3.2 .5-3.2 .5z"/>
<path d="M213.4 128l3.2-.5v1zM213.4 121.6v14M213.4 134.6l3.2-.5v1zM297.4 128.9h67.4M297.9 125.6h1l-.5 3.3zM244.6 159.4l36.1 9.6M250.6 155.9l-2.8 3.8M301.3 143.2h25.1M304.1 151.3h19.6M304.4 142.7l3.3 .5-3.3 .5zM307.1 150.8l3.3 .5-3.3 .5zM307.7 142.2v35.8"/>
<path d="M310.4 150.3v11.7M317.3 151.3l3.3-.5v1zM317.3 150.3v11.7M320 143.2l3.3-.5v1zM320 142.2v35.8M65.2 162.7l3.3-.5v1zM65.2 161.7v25.1M65.2 162.7h97.1M87 177.8l-14.8 5.3M108.1 168.3v32M159 162.2l3.3 .5-3.3 .5zM162.3 161.7v25.1"/>
<path d="M253.9 178.3v24.5M277.6 167.7l3.1 1.3-3.4-.3zM280.7 169l14.4 4M320 178.3h30.2M320.7 178.3l3.3-.5v1.1zM321.4 171h30M323.5 171l3.3-.5v1zM339.4 166l-1.8 4.5M358.9 177.3v31M46.8 187.8h17.4M47.8 187.8l.8 3.2-1 .1zM47.8 187.8a17.4 17.4 0 0 0 23.4 16.3"/>
<path d="M68.1 184.1l3.3-.7-3 1.6zM71 182.5l2.5 6.8M71.4 183.4l-6 2.2M71.9 182.2l3.3 9M72.2 183.1l-.8 .3M72.2 183.1l3-1.6 .3 1zM107.6 197h1l-.5 3.3zM108.1 190.3l.5 3.3h-1zM179.6 196.8v27.3M252.9 196.5h42.8M252.9 184.7h42.8M253.4 181.4h1l-.5 3.3z"/>
<path d="M253.9 196.5l.5 3.3h-1zM270.4 185.2v26.7M296.2 185.2v26.7M297.1 198v22.9M313.7 198v22.9M314.6 185.2v27.8M330.4 185.5v27.5M331.9 183.7h28M358.4 180.4h1l-.5 3.3zM67.8 204.5l3.4-.4-3.1 1.4zM77.3 209.4l3.2-.9-2.8 1.9zM80.5 208.5a17.2 17.2 0 0 0-11.1 19.1 17.2 17.2 0 0 0 17 14.3"/>
<path d="M81.2 208.7h34.9M85.8 214.2h17.7M86.1 203.7l-1.8 4.4M90.7 209.3l-1.8 4.5M99.1 213.7l3.3 .5-3.3 .5zM104.1 208.7l3.4-.5v1zM104.1 207.7v5.5M106.2 200.3h2.9M112.9 208.2l3.2 .5-3.2 .5zM116.1 207.7v5.5M116.3 207.1h17.1M119.3 206.6l3.3 .5-3.3 .5z"/>
<path d="M122.6 206.1v3.5M127 207.1l3.4-.5v1zM127 206.1v3.5M128.3 210.9h52.3M128.3 217.8h52.3M135.8 213.7l.3 .6v.4M136 213.9l-.9 .5M136 213.9l2.6-2.1 .5 .9zM156 202.4l-20 11.5M158.5 218.5l19.2 19.2M162.3 214.4v43.3M179.1 207.6h1l-.5 3.3z"/>
<path d="M179.6 217.8l.5 3.3h-1zM250.4 210.9h45.8M270.4 210.9l3.3-.5v1zM290.8 219.8h29.2M292.8 210.4l3.4 .5-3.4 .5zM293.9 219.4l3.2 .4-3.2 .6zM313.7 219.8l3.3-.4v1zM314.6 212l3.4-.5v1zM314.6 212h33.4M326.9 202h33M327.1 211.5l3.3 .5-3.3 .5zM358.9 202l.5 3.3h-1z"/>
<path d="M79 238.3h26.5M81.2 232.8v24.9M82.1 237.8l3.3 .5-3.3 .6zM85.4 229.8v9.6M86.4 238.3l3.3-.5v1.1zM86.4 229.8v17.5M87.9 229.8v17.5M133.8 239.6l3.3 .6-3.3 .5zM137.1 227.3v13.9M157.3 227.3v13.9M160.1 220l2.6 2-.7 .7zM172.8 225.7l-4.5 1.9"/>
<path d="M80 246.3h29.5M81.2 256.6l3.3-.5v1.1zM81.2 256.6h81.1M83.1 245.8l3.3 .5-3.3 .5zM83.1 241l3.3 .9-3.4 .1zM87.9 246.3l3.3-.5v1zM130.8 240.2h32.9M157.3 240.2l3.3-.6v1.1zM159 256.1l3.3 .5-3.3 .6z"/>
<circle cx="194.6" cy="49.4" r="1.55"/>
<circle cx="243.4" cy="57.3" r="1.55"/>
<circle cx="243.5" cy="48.5" r="1.55"/>
<circle cx="370.9" cy="58.7" r="1.55"/>
<circle cx="170.7" cy="107.2" r="1.55"/>
<circle cx="249.2" cy="157.8" r="1.56"/>
<circle cx="338.5" cy="168.2" r="1.56"/>
<circle cx="85.2" cy="205.9" r="1.55"/>
<circle cx="89.8" cy="211.5" r="1.55"/>
<circle cx="170.5" cy="226.7" r="1.55"/>
</g>
<circle cx="87.5" cy="79.2" r="1.77" fill="none" stroke="#c0c0c0" stroke-width=".2"/>
<path d="M285.4 171h-6.2M287.9 168.5v-6.3M287.9 173.5v6.2M290.4 171h6.3" fill="none" stroke="#000" stroke-width=".2" stroke-dasharray="15.2 1.3 1.3 1.3" stroke-dashoffset="14" stroke-linecap="butt"/>
<g fill="none" stroke="#000" stroke-width=".2" stroke-dasharray="15.2 1.3 1.3 1.3" stroke-linecap="butt">
<path d="M71.5 58.4h-1.1M72.7 57.2v-1.1M72.7 59.7v1M74 58.4h1M89.6 58.4h-1.1M90.8 57.2v-1.1M90.8 59.7v1M92.1 58.4h1M100 52.4h-.8M101.3 51.2v-.9M101.3 53.7v.8M102.5 52.4h.9"/>
<path d="M112 52.4h-.8M113.3 51.2v-.9M113.3 53.7v.8M114.5 52.4h.9M208.4 52.1h-1.2M209.6 50.8v-1.1M209.6 53.3v1.2M210.9 52.1h1.1M219.7 51.2h-.8M221 50v-.8M221 52.5v.8M222.2 60h-3.6"/>
<path d="M222.2 51.2h.8M224.7 57.5v-3.7M227.2 60h3.7M227.2 51.2h-.8M228.5 50v-.8M228.5 52.5v.8M229.7 51.2h.8M309 46.4h-1.1M310.3 45.2v-1.1M310.3 47.7v1.1M311.5 46.4h1.1M361.9 46.4h-1.1"/>
<path d="M363.1 45.2v-1.1M363.1 47.7v1.1M364.4 46.4h1M100 64.4h-.8M101.3 63.2v-.9M101.3 65.7v.8M102.5 64.4h.9M112 64.4h-.8M113.3 63.2v-.9M113.3 65.7v.8M114.5 64.4h.9M181.9 76.4h-1"/>
<path d="M181.9 61.4h-1M183.2 75.2v-1.1M183.2 77.7v1.1M183.2 60.2v-1.1M183.2 62.7v1.1M184.4 76.4h1.1M184.4 61.4h1.1M208.4 66.1h-.9M209.6 64.8v-.8M209.6 67.3v.9M210.9 66.1h.8M219.7 64.7h-.8"/>
<path d="M221 63.5v-.8M221 66v.8M222.2 64.7h.8M224.7 62.5v3.6M227.2 64.7h-.8M228.5 63.5v-.8M228.5 66v.8M229.7 64.7h.8M234.8 61.4h-1.1M234.8 76.4h-1.1M236 60.2v-1.1M236 62.7v1.1"/>
<path d="M236 75.2v-1.1M236 77.7v1.1M237.3 61.4h1.1M237.3 76.4h1.1M309 76.4h-1.1M309 61.4h-1.1M310.3 75.2v-1.1M310.3 77.7v1.1M310.3 60.2v-1.1M310.3 62.7v1.1M311.5 76.4h1.1M311.5 61.4h1.1"/>
<path d="M361.9 61.4h-1.1M361.9 76.4h-1.1M363.1 60.2v-1.1M363.1 62.7v1.1M363.1 75.2v-1.1M363.1 77.7v1.1M364.4 61.4h1M364.4 76.4h1M93.5 87.9h-.8M94.8 86.7v-.9M94.8 89.2v.8M96 87.9h.9"/>
<path d="M181.9 91.4h-1M183.2 90.2v-1.1M183.2 92.7v1.1M184.4 91.4h1.1M234.8 91.4h-1.1M236 90.2v-1.1M236 92.7v1.1M237.3 91.4h1.1M309 91.4h-1.1M310.3 90.2v-1.1M310.3 92.7v1.1M311.5 91.4h1.1"/>
<path d="M335.4 86.8h-.8M336.7 99.5v-1.1M336.7 85.5v-.8M336.7 88v.9M337.9 86.8h.9M346.8 88.1h-.8M348 86.9v-.8M348 89.4v.8M349.3 92.9h-3.7M349.3 88.1h.8M351.8 90.4v-3.7M351.8 95.4v3.6"/>
<path d="M354.3 92.9h3.6M354.3 88.1h-.8M355.5 86.9v-.8M355.5 89.4v.8M356.8 88.1h.8M361.9 91.4h-1.1M363.1 90.2v-1.1M363.1 92.7v1.1M364.4 91.4h1M181.9 106.4h-1M183.2 105.2v-1.1M183.2 107.7v1.1"/>
<path d="M184.4 106.4h1.1M234.8 106.4h-1.1M236 105.2v-1.1M236 107.7v1.1M237.3 106.4h1.1M335.4 100.8h-1.1M336.7 102v1.2M337.9 100.8h1.2M346.8 101.6h-.8M348 100.4v-.8M348 102.9v.8M349.3 101.6h.8"/>
<path d="M354.3 101.6h-.8M355.5 100.4v-.8M355.5 102.9v.8M356.8 101.6h.8M280.7 165h-.9M280.7 177h-.9M281.9 163.7v-.8M281.9 166.2v.9M281.9 175.7v-.8M281.9 178.2v.9M283.2 165h.8M283.2 177h.8"/>
<path d="M292.7 177h-.9M292.7 165h-.9M293.9 175.7v-.8M293.9 178.2v.9M293.9 163.7v-.8M293.9 166.2v.9M295.2 177h.8M295.2 165h.8M303.1 171h-1M304.4 169.7v-1M304.4 172.2v1.1M305.6 171h1.1"/>
<path d="M321.2 171h-1M322.5 169.7v-1M322.5 172.2v1.1M323.7 171h1.1M101.7 214.2h-.6M103 212.9v-.5M103 215.4v.6M104.2 214.2h.6M116.1 214.2h-.6M117.4 212.9v-.5M117.4 215.4v.6M118.6 214.2h.6"/>
<path d="M134.1 219.3h-1.1M135.3 218v-1.1M136.6 219.3h1M142.3 219.3v-2.6M158.1 219.3h-1.1M159.3 218v-1.1M160.6 219.3h1M134.1 224.3h-1.1M135.3 220.5v1.1M135.3 223v-1.1M135.3 225.5v1.1M136.6 224.3h1"/>
<path d="M139.8 221.8h-2.6M142.3 224.3v2.5M144.8 221.8h2.6M158.1 224.3h-1.1M159.3 220.5v1.1M159.3 223v-1.1M159.3 225.5v1.1M160.6 224.3h1"/>
</g>
<path d="M107.7 214.2h-4.8M110.2 211.7v-4.8M110.2 216.7v4.7M112.7 214.2h4.7" fill="none" stroke="#000" stroke-width=".2" stroke-dasharray="15.2 1.3 1.3 1.3" stroke-dashoffset="14.8" stroke-linecap="butt"/>
<g fill="none" stroke="#c0c0c0" stroke-width=".35">
<path d="M65 5v5M115 5v5M165 5v5M215 5v10M265 5v5M315 5v5M365 5v5M15 48.5h5M410 48.5h5M15 98.5h5M410 98.5h5M15 148.5h10"/>
<path d="M405 148.5h10M15 198.5h5M410 198.5h5M15 248.5h5M410 248.5h5M65 287v5M115 287v5M165 287v5M215 282v10M265 287v5M315 287v5M365 287v5"/>
</g>
<g fill="none" stroke="#c0c0c0" stroke-width=".5">
<path d="M263.8 231.8v17M310.6 231.8v38.2M328.8 231.8v55.2M328.8 238.2h81.2M380.8 231.8v6.4M410 231.8h-180v55.2M230 248.8h180M230 257.3h98.8M230 253h98.8M237.8 248.8v38.2M257 248.8v38.2M274.4 248.8v38.2"/>
<path d="M284.6 248.8v38.2M295 248.8v17M230 265.8h98.8M230 261.5h98.8M230 278.5h54.6M230 274.3h54.6M230 270h180M397 278.5h13M397 270v12.8M230 282.8h180M373 282.8v4.2"/>
</g>
<path d="M15 5h400v287h-400zM20 10h390v277h-390z" fill="none" stroke="#c0c0c0" stroke-width=".7"/>
<g fill="#808080">
<path d="M121.1 49.6l1.9 2.7-.9 .5z"/>
<path d="M115.1 48.4l.8-.7 2 2.7z"/>
<path d="M277.6 167.7l3.1 1.3-3.4-.3z"/>
<path d="M320.7 178.3l3.3-.5v1.1z"/>
<path d="M323.5 171l3.3-.5v1z"/>
<path d="M99.1 213.7l3.3 .5-3.3 .5z"/>
<path d="M205.2 51.6l3.3 .5-3.3 .5z"/>
<path d="M61.1 86.1l3.3-.4-3 1.4z"/>
<path d="M136 213.9l2.6-2.1 .5 .9z"/>
<path d="M160.1 220l2.6 2-.7 .7z"/>
<path d="M364.2 61.5l3.3-.6v1z"/>
<path d="M87.9 246.3l3.3-.5v1zM83.1 245.8l3.3 .5-3.3 .5z"/>
<path d="M65.6 43.2l3.3-.4v1zM61 42.8l3.3 .4-3.3 .6zM70.9 37.8l3.3-.6v1.1zM62.3 37.2l3.3 .6-3.3 .5zM317.3 151.3l3.3-.5v1zM307.1 150.8l3.3 .5-3.3 .5zM313.7 219.8l3.3-.4v1zM293.9 219.4l3.2 .4-3.2 .6zM292.8 210.4l3.4 .5-3.4 .5zM270.4 210.9l3.3-.5v1zM327.1 211.5l3.3 .5-3.3 .5zM314.6 212l3.4-.5v1zM213.4 128l3.2-.5v1zM196.6 127.5l3.2 .5-3.2 .5zM212.9 83.1l3.2-.5v1zM202 82.6l3.4 .5-3.4 .5z"/>
<path d="M64.3 103.3l3.3-.5v1zM122 102.8l3.3 .5-3.3 .5zM229.3 51.3l3.3 .4v-1zM191.1 113.7l3.2 .5-3.2 .5zM195.6 114.2l3.3-.5v1zM104.1 208.7l3.4-.5v1zM112.9 208.2l3.2 .5-3.2 .5zM82.1 237.8l3.3 .5-3.3 .6zM86.4 238.3l3.3-.5v1.1z"/>
<path d="M306.2 21.8l3.3-.5v1zM363.9 21.3l3.3 .5-3.3 .5z"/>
<path d="M192.5 134.1l3.4 .5-3.4 .5zM213.4 134.6l3.2-.5v1z"/>
<path d="M67.3 96.3l3.3-.5v1zM119 95.8l3.3 .5-3.3 .5z"/>
<path d="M133.8 239.6l3.3 .6-3.3 .5zM157.3 240.2l3.3-.6v1.1z"/>
<path d="M127 207.1l3.4-.5v1zM119.3 206.6l3.3 .5-3.3 .5z"/>
<path d="M68.1 184.1l3.3-.7-3 1.6zM72.2 183.1l3-1.6 .3 1z"/>
<path d="M107.6 197h1l-.5 3.3zM108.1 190.3l.5 3.3h-1z"/>
<path d="M179.6 217.8l.5 3.3h-1zM179.1 207.6h1l-.5 3.3z"/>
<path d="M253.9 196.5l.5 3.3h-1zM253.4 181.4h1l-.5 3.3z"/>
<path d="M132.9 76.5l.5 3.3h-1zM132.4 52.5h1l-.5 3.3zM44.9 57.9l.5 3.3h-1zM44.4 44.6h1l-.5 3.3zM246.1 95.5l.5 3.3h-1zM245.6 85.9h1l-.5 3.3z"/>
<path d="M297.9 125.6h1l-.5 3.3zM298.4 31.8l.5 3.3h-1zM384.8 33.3l.5 3.3h-1.1zM384.2 28.5h1.1l-.5 3.3z"/>
<path d="M372.9 103.6h1l-.5 3.3zM373.4 107.7l.5 3.3h-1zM358.4 180.4h1l-.5 3.3zM358.9 202l.5 3.3h-1zM173 94h1l-.5 3.3zM173.5 104.9l.5 3.3h-1zM248.8 92.7h1l-.5 3.3zM249.3 116.1l.5 3.3h-1zM163.5 89.3h1l-.5 3.3zM164 116.1l.5 3.3h-1z"/>
<path d="M58 51.8l.6 3.3h-1.1zM57.5 79.3h1.1l-.6 3.2z"/>
<path d="M77.3 209.4l3.2-.9-2.8 1.9zM83.1 241l3.3 .9-3.4 .1z"/>
<path d="M47.8 187.8l.8 3.2-1 .1zM67.8 204.5l3.4-.4-3.1 1.4z"/>
<path d="M304.4 142.7l3.3 .5-3.3 .5zM320 143.2l3.3-.5v1z"/>
<path d="M229.6 60l3.3 .5v-1zM65.2 162.7l3.3-.5v1zM159 162.2l3.3 .5-3.3 .5zM81.2 256.6l3.3-.5v1.1zM159 256.1l3.3 .5-3.3 .6z"/>
</g>
<path d="M89.3 79.2l3.3-.5v1z" fill="#000"/>
<text font-size="8.5" x="357" y="262">body</text>
<g font-size="5.3">
<text x="41" y="9.5">8</text>
<text x="88.5" y="9.5">7</text>
<text x="138.5" y="9.5">6</text>
<text x="188.5" y="9.5">5</text>
<text x="238.5" y="9.5">4</text>
<text x="288.5" y="9.5">3</text>
<text x="338.5" y="9.5">2</text>
<text x="386" y="9.5">1</text>
<text x="16.2" y="31.3">F</text>
<text x="411.2" y="31.3">F</text>
<text x="16.1" y="75.5">E</text>
<text x="411.1" y="75.5">E</text>
<text x="15.5" y="125.5">D</text>
<text x="410.5" y="125.5">D</text>
<text x="15.4" y="175.5">C</text>
<text x="410.4" y="175.5">C</text>
<text x="16" y="225.5">B</text>
<text x="411" y="225.5">B</text>
<text x="15.5" y="269.8">A</text>
<text x="410.5" y="269.8">A</text>
<text x="41" y="291.5">8</text>
<text x="88.5" y="291.5">7</text>
<text x="138.5" y="291.5">6</text>
<text x="188.5" y="291.5">5</text>
<text x="238.5" y="291.5">4</text>
<text x="288.5" y="291.5">3</text>
<text x="338.5" y="291.5">2</text>
<text x="386" y="291.5">1</text>
</g>
<g font-size="4.7" fill="#808080">
<text x="336.4" y="20.7">122,00</text>
<text x="103.9" y="35" transform="rotate(45 103.9 35)">R4,00</text>
<text x="113.1" y="30.7" transform="rotate(64 113.1 30.7)">R4,00</text>
<text x="43.9" y="41.2" transform="rotate(-90 43.9 41.2)">20,00</text>
<text x="70.7" y="36.7">10,60</text>
<text x="51" y="42.2">2,70</text>
<text x="383.8" y="44" transform="rotate(-90 383.8 44)">3,00</text>
<text x="197.2" y="51.1">4,50</text>
<text x="246.1" y="50.2">3,30</text>
<text x="246" y="58.9">19,60</text>
<text x="373.5" y="60.4">4,30</text>
<text x="57" y="71.4" transform="rotate(-90 57 71.4)">61,54</text>
<text x="131.9" y="71.4" transform="rotate(-90 131.9 71.4)">41,35</text>
<text x="203.8" y="82.1">15,00</text>
<text x="245.1" y="88.9" transform="rotate(-90 245.1 88.9)">12,59</text>
<text x="297.4" y="85.3" transform="rotate(-90 297.4 85.3)">194,18</text>
<text x="38.3" y="91.7" transform="rotate(-15 38.3 91.7)">R10,00</text>
<text x="90.3" y="95.3">110,00</text>
<text x="90.3" y="102.3">122,00</text>
<text x="163" y="107.3" transform="rotate(-90 163 107.3)">47,00</text>
<text x="172.4" y="104.7" transform="rotate(-90 172.4 104.7)">15,30</text>
<text x="182.2" y="113.1">2,50</text>
<text x="248.3" y="113.4" transform="rotate(-90 248.3 113.4)">40,30</text>
<text x="372.4" y="119.3" transform="rotate(-90 372.4 119.3)">1,63</text>
<text x="201.4" y="127">27,00</text>
<text x="201.4" y="133.6">35,00</text>
<text x="309.1" y="142.2">24,70</text>
<text x="309.1" y="150.3">13,87</text>
<text x="106.4" y="161.7">194,18</text>
<text x="251.2" y="160.1" transform="rotate(15 251.2 160.1)">30,00</text>
<text x="341.1" y="169.9">4,20</text>
<text x="337" y="177.3">R1,30</text>
<text x="76.9" y="180.3" transform="rotate(-20 76.9 180.3)">1,88</text>
<text x="107.1" y="181.2" transform="rotate(-90 107.1 181.2)">20,00</text>
<text x="252.9" y="196.7" transform="rotate(-90 252.9 196.7)">23,69</text>
<text x="51.9" y="198.4" transform="rotate(35 51.9 198.4)">110°</text>
<text x="357.9" y="199.7" transform="rotate(-90 357.9 199.7)">36,69</text>
<text x="87.8" y="207.6">24,00</text>
<text x="121.7" y="206.1">8,80</text>
<text x="144.1" y="208.1" transform="rotate(-30 144.1 208.1)">R2,00</text>
<text x="178.6" y="209.7" transform="rotate(-90 178.6 209.7)">13,80</text>
<text x="251.7" y="209.9">51,50</text>
<text x="92.4" y="213.2">2,30</text>
<text x="335.1" y="211">31,50</text>
<text x="69.8" y="221.6" transform="rotate(84 69.8 221.6)">160°</text>
<text x="301.9" y="218.8">33,00</text>
<text x="171.2" y="229.7" transform="rotate(45 171.2 229.7)">4,30</text>
<text x="95.2" y="237.3">2,00</text>
<text x="141.7" y="239.1">40,30</text>
<text x="99.2" y="245.3">3,00</text>
<text x="111.2" y="255.6">162,15</text>
</g>
<g font-size="4.7">
<text x="94.3" y="78.2">22,13</text>
<text x="302.8" y="277.9">PLA</text>
<text x="356.8" y="277.9">N°5</text>
</g>
<text font-size="3.9" x="400.9" y="275.5">A3</text>
<g font-size="2">
<text x="264.4" y="234.6">ACABADO:</text>
<text x="244.3" y="252">NOMBRE</text>
<text x="260" y="251.9">FIRMA</text>
<text x="277.2" y="251.9">FECHA</text>
<text x="329.9" y="251.9">TÍTULO:</text>
<text x="230.6" y="256.1">DIBUJ.</text>
<text x="230.7" y="260.3">VERIF.</text>
<text x="230.4" y="264.4">APROB.</text>
<text x="230.5" y="268.8">FABR.</text>
<text x="230.7" y="273.1">CALID.</text>
<text x="285.6" y="272.5">MATERIAL:</text>
<text x="330.1" y="272.5">N.º DE DIBUJO</text>
<text x="285.6" y="285.5">PESO:</text>
<text x="330.1" y="285.6">ESCALA:1:2</text>
<text x="374.5" y="285.6">HOJA 1 DE 1</text>
</g>
<g font-size="1.4">
<text x="241" y="255.7">Andres Ayala Diaz</text>
<text x="263" y="255.7">AAD</text>
<text x="275.7" y="255.7">21/06/2023</text>
</g>
</svg>
